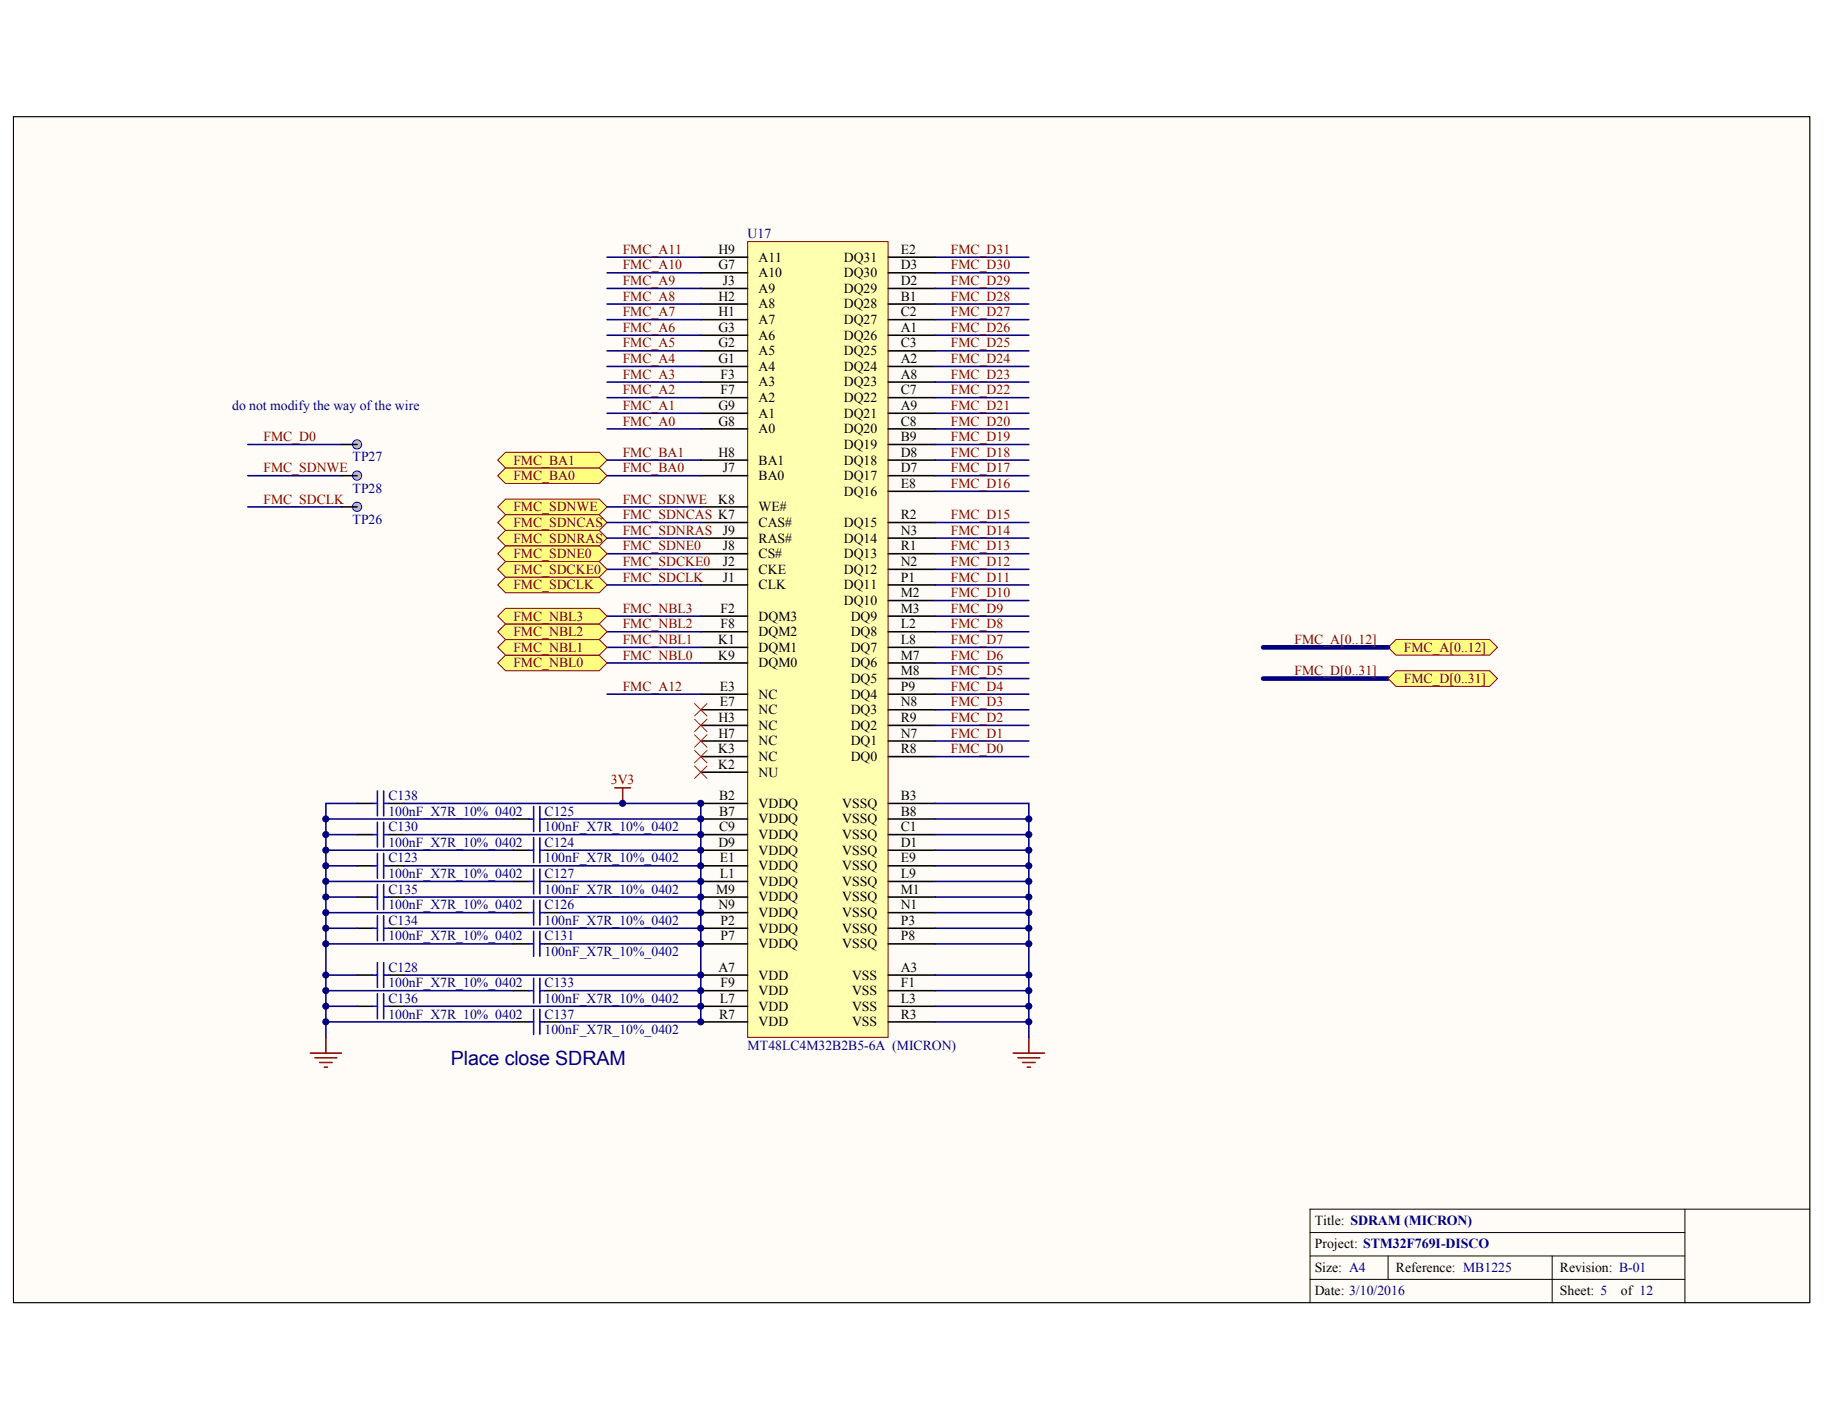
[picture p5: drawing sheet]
<svg xmlns="http://www.w3.org/2000/svg" width="258mm" height="201mm" viewBox="0 0 258 201" stroke-linecap="round" stroke-linejoin="round" font-family="sans-serif">
<path d="M1.9 16.5h253.4v167.3h-253.4z" fill="#fffcf8" stroke="#000" stroke-width=".14"/>
<path d="M184.8 173.9h52.9M184.8 177.2h52.9M195.8 177.2v3.3M219 177.2v6.6M237.7 170.6v13.2M255.3 170.6h-70.5v13.2M184.8 180.5h52.9" fill="none" stroke="#000" stroke-width=".14"/>
<path d="M195.8 91.3l1.1-1.1h13.3l1.1 1.1-1.1 1.2h-13.3z" fill-rule="evenodd" fill="#ffff80" stroke="#800000" stroke-width=".14"/>
<path d="M178.2 91.3h17.6M178.2 95.8h17.6" fill="none" stroke="#000080" stroke-width=".66"/>
<path d="M195.8 95.8l1.1-1.1h13.3l1.1 1.1-1.1 1.1h-13.3z" fill-rule="evenodd" fill="#ffff80" stroke="#800000" stroke-width=".14"/>
<path d="M105.5 34.1h19.8v112.3h-19.8z" fill="#ffffb0" stroke="#800000" stroke-width=".14"/>
<g fill="none" stroke="#000" stroke-width=".22">
<path d="M98.9 36.3h6.6M98.9 38.5h6.6M125.3 36.3h6.6M125.3 38.5h6.6M98.9 40.7h6.6M98.9 42.9h6.6M98.9 45.1h6.6M98.9 47.3h6.6M98.9 49.5h6.6M98.9 51.7h6.6M98.9 53.9h6.6M98.9 56.1h6.6"/>
<path d="M98.9 58.3h6.6M125.3 40.7h6.6M125.3 42.9h6.6M125.3 45.1h6.6M125.3 47.3h6.6M125.3 49.5h6.6M125.3 51.7h6.6M125.3 53.9h6.6M125.3 56.1h6.6M125.3 58.3h6.6M98.9 60.5h6.6M98.9 78.1h6.6"/>
<path d="M98.9 75.9h6.6M98.9 73.7h6.6M98.9 67.1h6.6M98.9 64.9h6.6M98.9 71.5h6.6M125.3 60.5h6.6M125.3 78.1h6.6M125.3 75.9h6.6M125.3 73.7h6.6M125.3 69.3h6.6M125.3 67.1h6.6M125.3 64.9h6.6"/>
<path d="M125.3 62.7h6.6M98.9 98h6.6M98.9 89.1h6.6M98.9 86.9h6.6M98.9 82.5h6.6M98.9 80.3h6.6M98.9 93.6h6.6M98.9 91.3h6.6M125.3 98h6.6M125.3 89.1h6.6M125.3 86.9h6.6M125.3 84.7h6.6"/>
<path d="M125.3 82.5h6.6M125.3 80.3h6.6M125.3 95.8h6.6M125.3 93.6h6.6M125.3 91.3h6.6M98.9 106.8h6.6M98.9 104.6h6.6M98.9 102.4h6.6M98.9 100.2h6.6M98.9 113.4h6.6M98.9 115.6h6.6M98.9 117.8h6.6"/>
<path d="M98.9 120h6.6M98.9 109h6.6M125.3 106.8h6.6M125.3 104.6h6.6M125.3 102.4h6.6M125.3 100.2h6.6M125.3 113.4h6.6M125.3 115.6h6.6M125.3 117.8h6.6M125.3 120h6.6M98.9 137.6h6.6M98.9 122.2h6.6"/>
<path d="M98.9 139.8h6.6M98.9 124.4h6.6M98.9 126.6h6.6M98.9 128.8h6.6M98.9 131h6.6M98.9 133.2h6.6M125.3 137.6h6.6M125.3 122.2h6.6M125.3 139.8h6.6M125.3 124.4h6.6M125.3 126.6h6.6M125.3 128.8h6.6"/>
<path d="M125.3 131h6.6M125.3 133.2h6.6M98.9 142h6.6M98.9 144.2h6.6M125.3 142h6.6M125.3 144.2h6.6"/>
</g>
<g fill="#ffff80" stroke="#800000" stroke-width=".14">
<path d="M70.2 71.5l1.1-1.1h13.2l1.1 1.1-1.1 1.1h-13.2z" fill-rule="evenodd"/>
<path d="M70.2 75.9l1.1-1.1h13.2l1.1 1.1-1.1 1.1h-13.2z" fill-rule="evenodd"/>
<path d="M70.2 73.7l1.1-1.1h13.2l1.1 1.1-1.1 1.1h-13.2z" fill-rule="evenodd"/>
<path d="M70.2 82.5l1.1-1.1h13.2l1.1 1.1-1.1 1.1h-13.2z" fill-rule="evenodd"/>
<path d="M70.2 67.1l1.1-1.1h13.2l1.1 1.1-1.1 1.1h-13.2z" fill-rule="evenodd"/>
<path d="M70.2 64.9l1.1-1.1h13.2l1.1 1.1-1.1 1.1h-13.2z" fill-rule="evenodd"/>
</g>
<g fill="none" stroke="#000080" stroke-width=".22">
<path d="M85.6 38.5h13.3M85.6 36.3h13.3M131.9 38.5h13.2M85.6 58.3h13.3M85.6 56.1h13.3M85.6 53.9h13.3M85.6 51.7h13.3M85.6 49.5h13.3M85.6 47.3h13.3M85.6 45.1h13.3M85.6 42.9h13.3M85.6 40.7h13.3"/>
<path d="M131.9 56.1h13.2M131.9 51.7h13.2M131.9 47.3h13.2M131.9 42.9h13.2M85.6 60.5h13.3M85.6 64.9h13.3M85.6 67.1h13.3M85.6 71.5h13.3M85.6 73.7h13.3M85.6 75.9h13.3M85.6 78.1h13.3M131.9 60.5h13.2"/>
<path d="M131.9 64.9h13.2M131.9 73.7h13.2M131.9 75.9h13.2M131.9 78.1h13.2M131.9 69.3h13.2M85.6 80.3h13.3M85.6 82.5h13.3M85.6 91.3h13.3M85.6 93.6h13.3M85.6 86.9h13.3M85.6 89.1h13.3M131.9 80.3h13.2"/>
<path d="M131.9 82.5h13.2M131.9 91.3h13.2M131.9 93.6h13.2M131.9 95.8h13.2M131.9 98h13.2M131.9 84.7h13.2M131.9 86.9h13.2M131.9 89.1h13.2M46 117.8h4.4M46 120h26.4M50.4 113.4h-4.4v33M57 117.8h41.9"/>
<path d="M79 120h19.9M131.9 100.2h13.2M131.9 102.4h13.2M131.9 104.6h13.2M131.9 106.8h13.2M46 122.2h4.4M46 124.4h26.4M46 126.6h4.4M46 131h4.4M46 128.8h26.4M46 139.8h26.4M57 122.2h41.9"/>
<path d="M57 126.6h41.9M57 131h41.9M79 124.4h19.9M79 128.8h19.9M79 139.8h19.9M46 142h4.4M46 144.2h26.4M57 142h41.9"/>
</g>
<g fill="none" stroke="#000" stroke-width=".22">
<path d="M50.4 117.8h2.2M50.4 113.4h2.2M54.8 117.8h2.2M54.8 113.4h2.2M72.4 120h2.2M72.4 115.6h2.2M76.8 120h2.2M76.8 115.6h2.2M50.4 137.6h2.2M50.4 131h2.2M50.4 126.6h2.2M50.4 122.2h2.2"/>
<path d="M54.8 137.6h2.2M54.8 131h2.2M54.8 126.6h2.2M54.8 122.2h2.2M72.4 139.8h2.2M72.4 128.8h2.2M72.4 124.4h2.2M76.8 139.8h2.2M76.8 128.8h2.2M76.8 124.4h2.2M50.4 142h2.2M54.8 142h2.2"/>
<path d="M72.4 144.2h2.2M76.8 144.2h2.2"/>
</g>
<g fill="none" stroke="#00f" stroke-width=".22">
<path d="M52.6 117.8h.6M52.6 113.4h.6M53.2 111.6v3.5M53.2 116v3.5M54.1 111.6v3.5M54.1 116v3.5M54.1 117.8h.7M54.1 113.4h.7M74.6 120h.7M74.6 115.6h.7M75.3 113.8v3.5M75.3 118.2v3.5"/>
<path d="M76.2 113.8v3.5M76.2 118.2v3.5M76.2 120h.6M76.2 115.6h.6M52.6 137.6h.6M52.6 131h.6M52.6 126.6h.6M52.6 122.2h.6M53.2 120.4v3.5M53.2 124.8v3.5M53.2 129.2v3.5M53.2 135.8v3.6"/>
<path d="M54.1 120.4v3.5M54.1 124.8v3.5M54.1 129.2v3.5M54.1 135.8v3.6M54.1 137.6h.7M54.1 131h.7M54.1 126.6h.7M54.1 122.2h.7M74.6 139.8h.7M74.6 128.8h.7M74.6 124.4h.7M75.3 122.6v3.5"/>
<path d="M75.3 127v3.5M75.3 138v3.6M76.2 122.6v3.5M76.2 127v3.5M76.2 138v3.6M76.2 139.8h.6M76.2 128.8h.6M76.2 124.4h.6M52.6 142h.6M53.2 140.2v3.6M54.1 140.2v3.6M54.1 142h.7"/>
<path d="M74.6 144.2h.7M75.3 142.4v3.6M76.2 142.4v3.6M76.2 144.2h.6"/>
</g>
<path d="M86.7 111.2h2.2M87.8 111.2v2.2M43.8 148.6h4.4M44.4 149.3h3.1M45.1 149.9h1.8M45.8 150.6h.4M46 146.4v2.2" fill="none" stroke="#800000" stroke-width=".22"/>
<g fill="#ffff80" stroke="#800000" stroke-width=".14">
<path d="M70.2 93.6l1.1-1.1h13.2l1.1 1.1-1.1 1.1h-13.2z" fill-rule="evenodd"/>
<path d="M70.2 91.3l1.1-1.1h13.2l1.1 1.1-1.1 1.2h-13.2z" fill-rule="evenodd"/>
</g>
<path d="M142.9 148.6h4.4M143.6 149.3h3.1M144.3 149.9h1.7M144.9 150.6h.5M145.1 146.4v2.2" fill="none" stroke="#800000" stroke-width=".22"/>
<g fill="none" stroke="#000080" stroke-width=".22">
<path d="M46 115.6h26.4M57 113.4h41.9v30.8h-19.9M79 115.6h19.9M131.9 113.4h13.2v33M131.9 115.6h13.2M131.9 117.8h13.2M131.9 120h13.2M46 133.2h26.4M46 137.6h4.4M57 137.6h41.9M79 133.2h19.9M131.9 122.2h13.2"/>
<path d="M131.9 124.4h13.2M131.9 126.6h13.2M131.9 128.8h13.2M131.9 131h13.2M131.9 133.2h13.2M131.9 137.6h13.2M131.9 139.8h13.2M131.9 142h13.2M131.9 144.2h13.2"/>
</g>
<path d="M72.4 133.2h2.2M76.8 133.2h2.2" fill="none" stroke="#000" stroke-width=".22"/>
<path d="M74.6 133.2h.7M75.3 131.4v3.6M76.2 131.4v3.6M76.2 133.2h.6" fill="none" stroke="#00f" stroke-width=".22"/>
<path d="M98 99.3l1.7 1.7M99.7 99.3l-1.7 1.7M98 101.5l1.7 1.7M98 103.7l1.7 1.7M98 105.9l1.7 1.7M98 108.1l1.7 1.7M99.7 101.5l-1.7 1.7M99.7 103.7l-1.7 1.7M99.7 105.9l-1.7 1.7M99.7 108.1l-1.7 1.7" fill="none" stroke="#f00" stroke-width=".14"/>
<g fill="#ffff80" stroke="#800000" stroke-width=".14">
<path d="M70.2 78.1l1.1-1.1h13.2l1.1 1.1-1.1 1.1h-13.2z" fill-rule="evenodd"/>
<path d="M70.2 80.3l1.1-1.1h13.2l1.1 1.1-1.1 1.1h-13.2z" fill-rule="evenodd"/>
<path d="M70.2 89.1l1.1-1.1h13.2l1.1 1.1-1.1 1.1h-13.2z" fill-rule="evenodd"/>
<path d="M70.2 86.9l1.1-1.1h13.2l1.1 1.1-1.1 1.1h-13.2z" fill-rule="evenodd"/>
</g>
<path d="M131.9 36.3h13.2M131.9 40.7h13.2M131.9 45.1h13.2M131.9 49.5h13.2M131.9 53.9h13.2M131.9 58.3h13.2M131.9 62.7h13.2M131.9 67.1h13.2M85.6 98h13.3" fill="none" stroke="#000080" stroke-width=".22"/>
<circle cx="50.4" cy="71.5" r=".65" fill="#c0c0c0" stroke="#00f" stroke-width=".14"/>
<path d="M48.2 71.5h2.2" fill="none" stroke="#000" stroke-width=".22"/>
<path d="M35 71.5h13.2" fill="none" stroke="#000080" stroke-width=".22"/>
<circle cx="50.4" cy="67.1" r=".65" fill="#c0c0c0" stroke="#00f" stroke-width=".14"/>
<path d="M48.2 67.1h2.2" fill="none" stroke="#000" stroke-width=".22"/>
<path d="M35 67.1h13.2" fill="none" stroke="#000080" stroke-width=".22"/>
<circle cx="50.4" cy="62.7" r=".65" fill="#c0c0c0" stroke="#00f" stroke-width=".14"/>
<path d="M48.2 62.7h2.2" fill="none" stroke="#000" stroke-width=".22"/>
<path d="M35 62.7h13.2" fill="none" stroke="#000080" stroke-width=".22"/>
<g fill="#000080" stroke="#000080" stroke-width=".14">
<circle cx="46" cy="144.2" r=".43"/>
<circle cx="46" cy="142" r=".43"/>
<circle cx="46" cy="139.8" r=".43"/>
<circle cx="46" cy="137.6" r=".43"/>
<circle cx="46" cy="133.2" r=".43"/>
<circle cx="46" cy="131" r=".43"/>
<circle cx="46" cy="128.8" r=".43"/>
<circle cx="46" cy="126.6" r=".43"/>
<circle cx="46" cy="124.4" r=".43"/>
<circle cx="46" cy="122.2" r=".43"/>
<circle cx="46" cy="120" r=".43"/>
<circle cx="46" cy="117.8" r=".43"/>
<circle cx="46" cy="115.6" r=".43"/>
<circle cx="87.8" cy="113.4" r=".43"/>
<circle cx="98.9" cy="144.2" r=".43"/>
<circle cx="98.9" cy="142" r=".43"/>
<circle cx="98.9" cy="139.8" r=".43"/>
<circle cx="98.9" cy="137.6" r=".43"/>
<circle cx="98.9" cy="133.2" r=".43"/>
<circle cx="98.9" cy="131" r=".43"/>
<circle cx="98.9" cy="128.8" r=".43"/>
<circle cx="98.9" cy="126.6" r=".43"/>
<circle cx="98.9" cy="124.4" r=".43"/>
<circle cx="98.9" cy="122.2" r=".43"/>
<circle cx="98.9" cy="120" r=".43"/>
<circle cx="98.9" cy="117.8" r=".43"/>
<circle cx="98.9" cy="115.6" r=".43"/>
<circle cx="98.9" cy="113.4" r=".43"/>
<circle cx="145.1" cy="144.2" r=".43"/>
<circle cx="145.1" cy="142" r=".43"/>
<circle cx="145.1" cy="139.8" r=".43"/>
<circle cx="145.1" cy="137.6" r=".43"/>
<circle cx="145.1" cy="133.2" r=".43"/>
<circle cx="145.1" cy="131" r=".43"/>
<circle cx="145.1" cy="128.8" r=".43"/>
<circle cx="145.1" cy="126.6" r=".43"/>
<circle cx="145.1" cy="124.4" r=".43"/>
<circle cx="145.1" cy="122.2" r=".43"/>
<circle cx="145.1" cy="120" r=".43"/>
<circle cx="145.1" cy="117.8" r=".43"/>
<circle cx="145.1" cy="115.6" r=".43"/>
</g>
<text font-size="2.8" fill="#000080" x="63.6" y="150.2">Place close SDRAM</text>
<g font-size="1.9" fill="#800000">
<text x="87.8" y="35.8">FMC_A11</text>
<text x="134.1" y="35.8">FMC_D31</text>
<text x="87.8" y="40.2">FMC_A9</text>
<text x="87.8" y="38">FMC_A10</text>
<text x="134.1" y="40.2">FMC_D29</text>
<text x="134.1" y="38">FMC_D30</text>
<text x="87.8" y="46.8">FMC_A6</text>
<text x="87.8" y="44.6">FMC_A7</text>
<text x="87.8" y="42.4">FMC_A8</text>
<text x="134.1" y="46.8">FMC_D26</text>
<text x="134.1" y="44.6">FMC_D27</text>
<text x="134.1" y="42.4">FMC_D28</text>
<text x="87.8" y="53.4">FMC_A3</text>
<text x="87.8" y="51.2">FMC_A4</text>
<text x="87.8" y="49">FMC_A5</text>
<text x="134.1" y="53.4">FMC_D23</text>
<text x="134.1" y="51.2">FMC_D24</text>
<text x="134.1" y="49">FMC_D25</text>
<text x="87.8" y="57.8">FMC_A1</text>
<text x="87.8" y="55.6">FMC_A2</text>
<text x="134.1" y="57.8">FMC_D21</text>
<text x="134.1" y="55.6">FMC_D22</text>
<text x="37.2" y="62.2">FMC_D0</text>
<text x="72.4" y="65.5">FMC_BA1</text>
<text x="87.8" y="60">FMC_A0</text>
<text x="87.8" y="64.4">FMC_BA1</text>
<text x="134.1" y="64.4">FMC_D18</text>
<text x="134.1" y="62.2">FMC_D19</text>
<text x="134.1" y="60">FMC_D20</text>
<text x="37.2" y="71.1">FMC_SDCLK</text>
<text x="37.2" y="66.7">FMC_SDNWE</text>
<text x="72.4" y="67.8">FMC_BA0</text>
<text x="87.8" y="71.1">FMC_SDNWE</text>
<text x="87.8" y="66.7">FMC_BA0</text>
<text x="134.1" y="68.9">FMC_D16</text>
<text x="134.1" y="66.7">FMC_D17</text>
<text x="72.4" y="72.2">FMC_SDNWE</text>
<text x="72.4" y="76.6">FMC_SDNRAS</text>
<text x="72.4" y="74.4">FMC_SDNCAS</text>
<text x="87.8" y="75.5">FMC_SDNRAS</text>
<text x="87.8" y="73.3">FMC_SDNCAS K7</text>
<text x="87.8" y="77.7">FMC_SDNE0</text>
<text x="134.1" y="77.7">FMC_D13</text>
<text x="134.1" y="75.5">FMC_D14</text>
<text x="134.1" y="73.3">FMC_D15</text>
<text x="72.4" y="83.2">FMC_SDCLK</text>
<text x="72.4" y="78.8">FMC_SDNE0</text>
<text x="72.4" y="81">FMC_SDCKE0</text>
<text x="87.8" y="82.1">FMC_SDCLK</text>
<text x="87.8" y="79.9">FMC_SDCKE0</text>
<text x="134.1" y="82.1">FMC_D11</text>
<text x="134.1" y="79.9">FMC_D12</text>
<text x="72.4" y="89.8">FMC_NBL2</text>
<text x="72.4" y="87.6">FMC_NBL3</text>
<text x="87.8" y="88.7">FMC_NBL2</text>
<text x="87.8" y="86.5">FMC_NBL3</text>
<text x="134.1" y="88.7">FMC_D8</text>
<text x="134.1" y="86.5">FMC_D9</text>
<text x="134.1" y="84.3">FMC_D10</text>
<text x="72.4" y="94.2">FMC_NBL0</text>
<text x="72.4" y="92">FMC_NBL1</text>
<text x="87.8" y="93.1">FMC_NBL0</text>
<text x="87.8" y="90.9">FMC_NBL1</text>
<text x="134.1" y="95.3">FMC_D5</text>
<text x="134.1" y="93.1">FMC_D6</text>
<text x="134.1" y="90.9">FMC_D7</text>
<text x="182.6" y="95.3">FMC_D[0..31]</text>
<text x="182.6" y="90.9">FMC_A[0..12]</text>
<text x="198" y="92">FMC_A[0..12]</text>
<text x="87.8" y="97.5">FMC_A12</text>
<text x="134.1" y="101.9">FMC_D2</text>
<text x="134.1" y="99.7">FMC_D3</text>
<text x="134.1" y="97.5">FMC_D4</text>
<text x="198" y="96.4">FMC_D[0..31]</text>
<text x="134.1" y="106.3">FMC_D0</text>
<text x="134.1" y="104.1">FMC_D1</text>
<text x="86.2" y="110.7">3V3</text>
</g>
<g font-size="1.9">
<text x="101.4" y="35.8">H9</text>
<text x="127.1" y="35.8">E2</text>
<text x="101.4" y="38">G7</text>
<text x="102" y="40.2">J3</text>
<text x="107" y="36.9">A11</text>
<text x="107" y="39.1">A10</text>
<text x="107" y="41.3">A9</text>
<text x="119" y="41.3">DQ29</text>
<text x="119" y="39.1">DQ30</text>
<text x="119" y="36.9">DQ31</text>
<text x="127.1" y="40.2">D2</text>
<text x="127.1" y="38">D3</text>
<text x="101.4" y="42.4">H2</text>
<text x="101.4" y="44.6">H1</text>
<text x="101.4" y="46.8">G3</text>
<text x="107" y="43.5">A8</text>
<text x="107" y="45.7">A7</text>
<text x="107" y="47.9">A6</text>
<text x="119" y="47.9">DQ26</text>
<text x="119" y="45.7">DQ27</text>
<text x="119" y="43.5">DQ28</text>
<text x="127.1" y="46.8">A1</text>
<text x="127.1" y="44.6">C2</text>
<text x="127.1" y="42.4">B1</text>
<text x="101.4" y="49">G2</text>
<text x="101.4" y="51.2">G1</text>
<text x="101.7" y="53.4">F3</text>
<text x="107" y="50.1">A5</text>
<text x="107" y="52.3">A4</text>
<text x="119" y="52.3">DQ24</text>
<text x="119" y="50.1">DQ25</text>
<text x="127.1" y="51.2">A2</text>
<text x="127.1" y="49">C3</text>
<text x="127.1" y="53.4">A8</text>
<text x="101.4" y="57.8">G9</text>
<text x="101.7" y="55.6">F7</text>
<text x="107" y="54.5">A3</text>
<text x="107" y="56.7">A2</text>
<text x="107" y="58.9">A1</text>
<text x="119" y="58.9">DQ21</text>
<text x="119" y="56.7">DQ22</text>
<text x="119" y="54.5">DQ23</text>
<text x="127.1" y="57.8">A9</text>
<text x="127.1" y="55.6">C7</text>
<text x="101.4" y="60">G8</text>
<text x="101.4" y="64.4">H8</text>
<text x="107" y="61.1">A0</text>
<text x="107" y="65.5">BA1</text>
<text x="119" y="65.5">DQ18</text>
<text x="119" y="63.3">DQ19</text>
<text x="119" y="61.1">DQ20</text>
<text x="127.1" y="64.4">D8</text>
<text x="127.1" y="62.2">B9</text>
<text x="127.1" y="60">C8</text>
<text x="101.3" y="71.1">K8</text>
<text x="102" y="66.7">J7</text>
<text x="107" y="67.8">BA0</text>
<text x="119" y="70">DQ16</text>
<text x="119" y="67.8">DQ17</text>
<text x="127.1" y="68.9">E8</text>
<text x="127.1" y="66.7">D7</text>
<text x="102" y="77.7">J8</text>
<text x="102" y="75.5">J9</text>
<text x="107" y="76.6">RAS#</text>
<text x="107" y="74.4">CAS#</text>
<text x="107" y="72.2">WE#</text>
<text x="119" y="76.6">DQ14</text>
<text x="119" y="74.4">DQ15</text>
<text x="127.1" y="77.7">R1</text>
<text x="127.1" y="75.5">N3</text>
<text x="127.1" y="73.3">R2</text>
<text x="102" y="82.1">J1</text>
<text x="102" y="79.9">J2</text>
<text x="107" y="83.2">CLK</text>
<text x="107" y="81">CKE</text>
<text x="107" y="78.8">CS#</text>
<text x="119" y="83.2">DQ11</text>
<text x="119" y="81">DQ12</text>
<text x="119" y="78.8">DQ13</text>
<text x="127.1" y="82.1">P1</text>
<text x="127.1" y="79.9">N2</text>
<text x="101.7" y="88.7">F8</text>
<text x="101.7" y="86.5">F2</text>
<text x="107" y="89.8">DQM2</text>
<text x="107" y="87.6">DQM3</text>
<text x="119" y="85.4">DQ10</text>
<text x="120" y="89.8">DQ8</text>
<text x="120" y="87.6">DQ9</text>
<text x="127.1" y="88.7">L2</text>
<text x="127.1" y="86.5">M3</text>
<text x="127.1" y="84.3">M2</text>
<text x="101.3" y="93.1">K9</text>
<text x="101.3" y="90.9">K1</text>
<text x="107" y="94.2">DQM0</text>
<text x="107" y="92">DQM1</text>
<text x="120" y="94.2">DQ6</text>
<text x="120" y="92">DQ7</text>
<text x="127.1" y="95.3">M8</text>
<text x="127.1" y="93.1">M7</text>
<text x="127.1" y="90.9">L8</text>
<text x="101.4" y="101.9">H3</text>
<text x="101.6" y="97.5">E3</text>
<text x="101.6" y="99.7">E7</text>
<text x="107" y="98.6">NC</text>
<text x="107" y="100.8">NC</text>
<text x="120" y="100.8">DQ3</text>
<text x="120" y="98.6">DQ4</text>
<text x="120" y="96.4">DQ5</text>
<text x="127.1" y="101.9">R9</text>
<text x="127.1" y="99.7">N8</text>
<text x="127.1" y="97.5">P9</text>
<text x="101.3" y="106.3">K3</text>
<text x="101.4" y="104.1">H7</text>
<text x="107" y="103">NC</text>
<text x="107" y="105.2">NC</text>
<text x="107" y="107.4">NC</text>
<text x="120" y="107.4">DQ0</text>
<text x="120" y="105.2">DQ1</text>
<text x="120" y="103">DQ2</text>
<text x="127.1" y="106.3">R8</text>
<text x="127.1" y="104.1">N7</text>
<text x="101.3" y="108.5">K2</text>
<text x="101.5" y="112.9">B2</text>
<text x="107" y="114">VDDQ</text>
<text x="107" y="109.6">NU</text>
<text x="118.8" y="114">VSSQ</text>
<text x="127.1" y="112.9">B3</text>
<text x="101.4" y="119.5">D9</text>
<text x="101.5" y="115.1">B7</text>
<text x="101.5" y="117.3">C9</text>
<text x="107" y="116.2">VDDQ</text>
<text x="107" y="118.4">VDDQ</text>
<text x="118.8" y="116.2">VSSQ</text>
<text x="118.8" y="118.4">VSSQ</text>
<text x="127.1" y="115.1">B8</text>
<text x="127.1" y="117.3">C1</text>
<text x="127.1" y="119.5">D1</text>
<text x="101.6" y="121.7">E1</text>
<text x="101.6" y="123.9">L1</text>
<text x="107" y="120.6">VDDQ</text>
<text x="107" y="122.8">VDDQ</text>
<text x="107" y="125">VDDQ</text>
<text x="118.8" y="120.6">VSSQ</text>
<text x="118.8" y="122.8">VSSQ</text>
<text x="118.8" y="125">VSSQ</text>
<text x="127.1" y="121.7">E9</text>
<text x="127.1" y="123.9">L9</text>
<text x="101" y="126.1">M9</text>
<text x="101.4" y="128.3">N9</text>
<text x="101.7" y="130.5">P2</text>
<text x="107" y="127.2">VDDQ</text>
<text x="107" y="129.4">VDDQ</text>
<text x="107" y="131.6">VDDQ</text>
<text x="118.8" y="127.2">VSSQ</text>
<text x="118.8" y="129.4">VSSQ</text>
<text x="118.8" y="131.6">VSSQ</text>
<text x="127.1" y="126.1">M1</text>
<text x="127.1" y="128.3">N1</text>
<text x="127.1" y="130.5">P3</text>
<text x="101.4" y="137.1">A7</text>
<text x="101.7" y="132.7">P7</text>
<text x="107" y="133.8">VDDQ</text>
<text x="118.8" y="133.8">VSSQ</text>
<text x="127.1" y="137.1">A3</text>
<text x="127.1" y="132.7">P8</text>
<text x="101.5" y="143.7">R7</text>
<text x="101.6" y="141.5">L7</text>
<text x="101.7" y="139.3">F9</text>
<text x="107" y="138.2">VDD</text>
<text x="107" y="140.4">VDD</text>
<text x="107" y="142.6">VDD</text>
<text x="120.2" y="138.2">VSS</text>
<text x="120.2" y="140.4">VSS</text>
<text x="120.2" y="142.6">VSS</text>
<text x="127.1" y="139.3">F1</text>
<text x="127.1" y="141.5">L3</text>
<text x="127.1" y="143.7">R3</text>
<text x="107" y="144.8">VDD</text>
<text x="120.2" y="144.8">VSS</text>
<text x="185.5" y="172.8">Title: SDRAM (MICRON)</text>
<text x="185.5" y="179.4">Size: A4</text>
<text x="185.5" y="176.1">Project: STM32F769I-DISCO</text>
<text x="196.9" y="179.4">Reference: MB1225</text>
<text x="220.1" y="179.4">Revision: B-01</text>
<text x="185.5" y="182.8">Date: 3/10/2016</text>
<text x="220.1" y="182.8">Sheet: 5</text>
<text x="228.7" y="182.8">of 12</text>
</g>
<g font-size="1.9" fill="#000080">
<text x="105.5" y="33.6">U17</text>
<text x="32.8" y="57.8">do not modify the way of the wire</text>
<text x="49.7" y="65.1">TP27</text>
<text x="49.7" y="69.5">TP28</text>
<text x="49.7" y="73.9">TP26</text>
<text x="54.8" y="112.9">C138</text>
<text x="54.8" y="117.3">C130</text>
<text x="54.8" y="119.5">100nF_X7R_10%_0402</text>
<text x="54.8" y="115.1">100nF_X7R_10%_0402</text>
<text x="76.8" y="119.5">C124</text>
<text x="76.8" y="115.1">C125</text>
<text x="76.8" y="117.3">100nF_X7R_10%_0402</text>
<text x="54.8" y="121.7">C123</text>
<text x="54.8" y="123.9">100nF_X7R_10%_0402</text>
<text x="76.8" y="123.9">C127</text>
<text x="76.8" y="121.7">100nF_X7R_10%_0402</text>
<text x="54.8" y="130.5">C134</text>
<text x="54.8" y="126.1">C135</text>
<text x="54.8" y="128.3">100nF_X7R_10%_0402</text>
<text x="76.8" y="128.3">C126</text>
<text x="76.8" y="130.5">100nF_X7R_10%_0402</text>
<text x="76.8" y="126.1">100nF_X7R_10%_0402</text>
<text x="54.8" y="137.1">C128</text>
<text x="54.8" y="132.7">100nF_X7R_10%_0402</text>
<text x="76.8" y="132.7">C131</text>
<text x="76.8" y="134.9">100nF_X7R_10%_0402</text>
<text x="54.8" y="139.3">100nF_X7R_10%_0402</text>
<text x="54.8" y="141.5">C136</text>
<text x="54.8" y="143.7">100nF_X7R_10%_0402</text>
<text x="76.8" y="143.7">C137</text>
<text x="76.8" y="139.3">C133</text>
<text x="76.8" y="141.5">100nF_X7R_10%_0402</text>
<text x="76.8" y="145.9">100nF_X7R_10%_0402</text>
<text x="105.5" y="148.1">MT48LC4M32B2B5-6A (MICRON)</text>
</g>
</svg>
